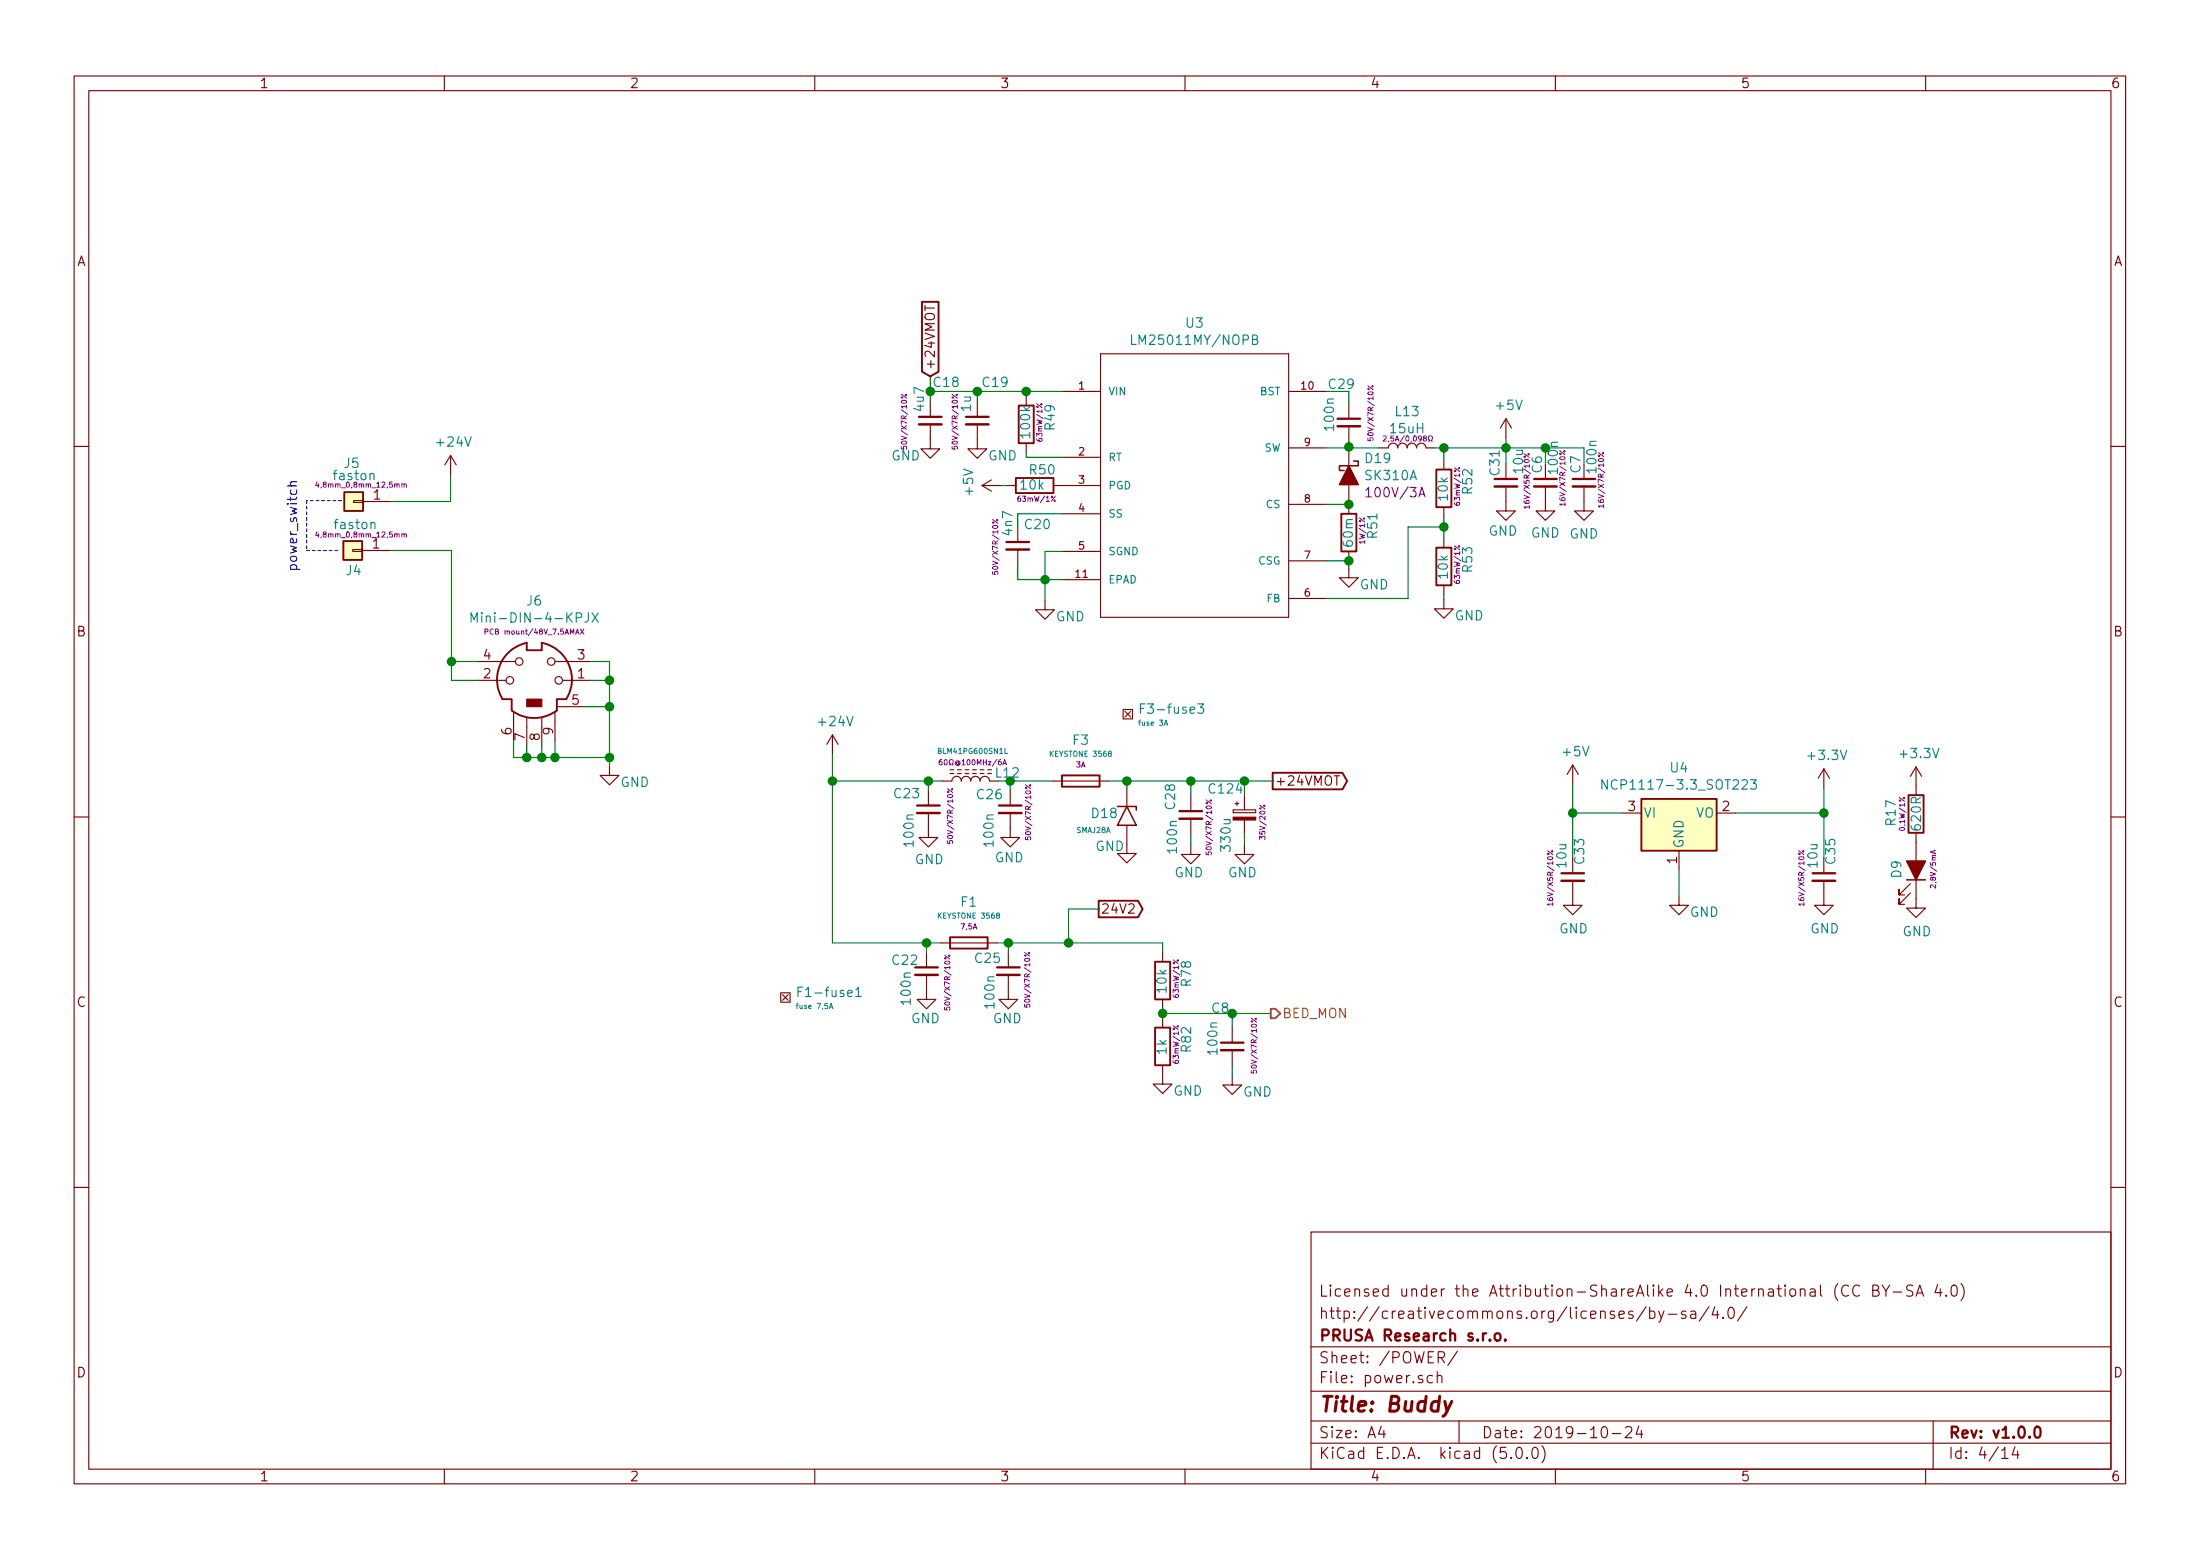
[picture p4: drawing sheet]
<svg xmlns="http://www.w3.org/2000/svg" width="297mm" height="210mm" viewBox="0 0 297 210" stroke-linecap="round" stroke-linejoin="round" font-family="sans-serif">
<g fill="none" stroke="#840000" stroke-width=".15">
<path d="M10 10.3h277v189.9h-277zM12 12.2h273v186.1h-273zM60 10.3v1.9M110 10.3v1.9M160 10.3v1.9M210 10.3v1.9M260 10.3v1.9M124.9 41.2v.7M125.6 57.3v3.3h1.3l-1.3 1.2-1.3-1.2h1.3M125.6 54.2v2.1M132 57.3v3.3h1.2l-1.2 1.2-1.3-1.2h1.3M132 54.2v2.1"/>
<path d="M138.6 53.5v1.2M138.6 59.8v1.3M143.5 52.8h5.1M148.6 47.7h25.4v35.6h-25.4zM174 52.8h5.1M182.1 54.5v2M182.1 57.5v2.1M203.3 56.5v2.5M203.3 56.5l-.7 1.3M203.3 56.5l.8 1.3M10 60.2h2M47.6 74.2h1.3v.2h-1.3z"/>
<path d="M47.8 67.6h1.2v.2h-1.2zM48.9 74.3h3.8M49 67.7h3.8M60.8 61.5l-.7 1.2M60.8 61.5v2.5M60.8 61.5l.8 1.2M132.6 65.5h2.5M132.6 65.5l1.3 .8M133.9 64.8l-1.3 .7M135.9 65.5h1.3M137.4 71.1v2M137.4 74.2v2"/>
<path d="M142.2 65.5h6.4M143.5 78.2h5.1M143.5 61.7h5.1M143.5 69.3h5.1M143.5 74.4h5.1M174 75.7h5.1M174 68.1h5.1M174 60.4h5.1M182.1 76.7v1.3h1.3l-1.3 1.2-1.3-1.2h1.3M182.1 60.3v7.6M182.1 68.1v1.2M182.1 74.4v1.3"/>
<path d="M186.2 60.4h1.3a.63 .63 0 0 1 .6-.6 .63 .63 0 0 1 .6 .6 .63 .63 0 0 1 .7-.6 .63 .63 0 0 1 .6 .6 .63 .63 0 0 1 .6-.6 .63 .63 0 0 1 .7 .6 .63 .63 0 0 1 .6-.6 .63 .63 0 0 1 .6 .6h1.3M194.9 62.1v1.3M194.9 68.4v1.3M194.9 72.6v1.3M194.9 79v1.3M203.3 65.7v3.3h1.3l-1.3 1.2-1.2-1.2h1.2M203.3 62.6v2M208.7 65.7v3.3h1.2l-1.2 1.2-1.3-1.2h1.3M208.7 62.6v2M213.9 65.7v3.3h1.2l-1.2 1.2-1.3-1.2h1.3M213.9 62.6v2M285 60.2h2"/>
<path d="M64.5 91.8h3.8M64.5 89.3h5.1M69.3 96.1v3.8M71.1 96.9v3.8M73.2 96.9v3.8M74.9 89.3h4.9M74.9 96.1v3.8M75.2 95.4h3.8M75.9 91.8h3.9M112.4 99.2l-.8 1.3M112.4 99.2v2.5M112.4 99.2l.8 1.3"/>
<path d="M141.1 81v1.3h1.3l-1.3 1.3-1.3-1.3h1.3M151.6 95.8h1.3v1.2h-1.3zM151.9 96l.8 .8M152.7 96l-.8 .8M174 80.8h5.1M194.9 80.9v1.3h1.3l-1.3 1.2-1.2-1.2h1.2M10 110.3h2M82.3 103.4v1.2h1.3l-1.3 1.3-1.3-1.3h1.3M125.3 109.7v3.3h1.3l-1.3 1.3-1.2-1.3h1.2M125.3 106.7v2M127.3 105.4h1.2a.63 .63 0 0 1 .7-.6 .63 .63 0 0 1 .6 .6 .63 .63 0 0 1 .6-.6 .63 .63 0 0 1 .7 .6 .63 .63 0 0 1 .6-.6 .63 .63 0 0 1 .6 .6 .63 .63 0 0 1 .7-.6 .63 .63 0 0 1 .6 .6h1.3M128.3 104.4h.5"/>
<path d="M128.3 103.9h.5M129.3 104.4h.5M129.3 103.9h.5M130.3 104.4h.5M130.3 103.9h.5M131.3 104.4h.5M131.3 103.9h.5M132.3 104.4h.5M132.3 103.9h.5M133.3 104.4h.6M133.3 103.9h.6M136.4 109.7v3.3h1.3l-1.3 1.3-1.3-1.3h1.3"/>
<path d="M136.4 106.7v2M142.1 105.4h7.6M152.1 111.4v3.8h1.3l-1.3 1.3-1.2-1.3h1.2M152.1 106.3v2.5M160.8 114v1.3h1.3l-1.3 1.3-1.3-1.3h1.3M160.8 107.4v2.1M160.8 110.5v2M166.5 109.3h3v.4h-3zM166.8 108.5h.5M167 108.2v.5M168 114v1.3h1.3l-1.3 1.3-1.2-1.3h1.2M168 107.4v1.9"/>
<path d="M168 110.7v1.8M180.1 104.7h.7M212.3 118.9v3.3h1.3l-1.3 1.2-1.2-1.2h1.2M212.3 103.2l-.7 1.3M212.3 103.2v2.6M212.3 115.8v2.1M212.3 103.2l.8 1.3M219.1 109.7h2.5M226.7 114.8v2.5M231.8 109.7h2.5M246.3 118.9v3.3h1.2l-1.2 1.2-1.3-1.2h1.3M246.3 103.8l-.8 1.2"/>
<path d="M246.3 103.8v2.5M246.3 115.8v2.1M246.3 103.8l.7 1.2M257.9 119.2l-1.5 1.6v-.8v.8h.8M258.7 112.4v10.1h1.3l-1.3 1.3-1.3-1.3h1.3M258.7 103.5v3.8M258.7 103.5l-.8 1.3M258.7 103.5l.8 1.3M285 110.3h2M105.4 134h1.3v1.2h-1.3zM105.7 134.2l.7 .8M106.4 134.2l-.7 .8"/>
<path d="M125.1 131.6v3.3h1.3l-1.3 1.2-1.3-1.2h1.3M125.1 128.5v2.1M127 127.2h7.6M136.1 131.6v3.3h1.3l-1.3 1.2-1.2-1.2h1.2M136.1 128.5v2.1M157 128.5v1.3M157 134.9v1.2M157 137.4v1.3M166.4 138.7v2M226.7 120.9v1.3h1.3l-1.3 1.2-1.3-1.2h1.3M257.9 120.5l-1.5 1.5v-.7v.7h.8M157 143.8v2.5h1.2l-1.2 1.3-1.3-1.3h1.3"/>
<path d="M166.4 145.2v1.2h1.2l-1.2 1.3-1.3-1.3h1.3M166.4 141.7v2.1M10 160.2h2M177 166.3h108v32h-108zM222.2 176.3l-1.2 2M222.7 177a.53 .53 0 0 1 .7 .1v.7a.53 .53 0 0 1-.7 0M222.7 176.4v1.5M224 176.9l.3 1M224.7 176.9l-.5 1.4-.2 .1M225.2 177.4h1.2M227.6 177l-.4-.1-.2 .3a.48 .48 0 0 0 .6 .3l.1 .1-.1 .2-.1 .1-.5-.1M228.3 177l.1-.1 .5 .1 .1 .9"/>
<path d="M229 177.3l-.6 .1a.29 .29 0 0 0-.2 .2 .29 .29 0 0 0 .2 .3l.6-.1M230.7 176.3l-1.3 2M231.5 176.3l-.3 1.1h.9M231.9 176.9v1M232.7 177.8v.1l-.1-.1h.1v.1M233.5 176.6a.35 .35 0 0 1 .3-.2 .35 .35 0 0 1 .3 .3 .77 .77 0 0 1-.4 1.2 .9 .9 0 0 1-.2-1.3zM235.9 176.3l-1.3 2M248.1 173.2a1.79 1.79 0 0 0 0 2.3M249.6 173.6a.6 .6 0 0 0-.8 0 .6 .6 0 0 0-.2 .7 .58 .58 0 0 0 .3 .6 .58 .58 0 0 0 .7-.1M251.1 173.6a.6 .6 0 0 0-.8 0 .6 .6 0 0 0-.2 .7 .58 .58 0 0 0 .3 .6 .58 .58 0 0 0 .7-.1M252.9 174.1h.5a.36 .36 0 0 0 .3-.3 .36 .36 0 0 0-.3-.4h-.5v1.5h.5a.4 .4 0 0 0 .3-.4 .4 .4 0 0 0-.3-.4M254.1 173.4l.5 .8 .5-.8"/>
<path d="M254.6 174.2v.7M255.6 174.4h1.2M258.3 173.5l-.2-.1-.5 .1a.36 .36 0 0 0-.2 .4 .36 .36 0 0 0 .3 .2 .53 .53 0 0 1 .6 .4 .33 .33 0 0 1-.3 .4l-.6-.1M258.7 174.9l.5-1.5 .5 1.5M258.9 174.5h.7M261.6 173.3l-.3 1.1h.9M262 173.9v1M262.8 174.8v.1l-.1-.1h.1v.1M263.6 173.6a.37 .37 0 0 1 .3-.2 .37 .37 0 0 1 .3 .3l.1 .3a.72 .72 0 0 1-.4 .9l-.3-.1a1.2 1.2 0 0 1 0-1.2zM264.8 173.2a1.71 1.71 0 0 1 0 2.3M285 160.2h2M60 198.3v1.9"/>
<path d="M110 198.3v1.9M160 198.3v1.9M177 194.8h108M177 191.8h108M177 187.8h108M177 181.8h108M186.5 192.5l-.4 1h1M186.8 193v1M193.4 185.7a.48 .48 0 0 0-.7 .2v.4a.48 .48 0 0 0 .7 .2M194.1 185.7a.38 .38 0 0 1 .6 .1v.8M194.1 185.1v1.5M194.2 183.2h.6a.41 .41 0 0 0 .3-.4 .41 .41 0 0 0-.3-.4h-.6v1.5"/>
<path d="M194.6 183.2l.4 .7M196.8 182.3l-1.3 2M197 191.8v3M204 196.7h.1l-.1 .1v-.1v.1M204.8 195.5a.35 .35 0 0 1 .4-.2 .35 .35 0 0 1 .3 .3 .78 .78 0 0 1-.4 1.2 .87 .87 0 0 1-.3-1.3zM206.2 196.7v.1l-.1-.1h.1v.1M207 195.4a.37 .37 0 0 1 .6 .2l.1 .3a.72 .72 0 0 1-.4 .9l-.3-.1a1.26 1.26 0 0 1 0-1.3zM208.2 195.1a1.71 1.71 0 0 1 0 2.3M210 198.3v1.9M216.3 192.7a.35 .35 0 0 1 .4-.2 .35 .35 0 0 1 .3 .3 .78 .78 0 0 1-.4 1.2 .87 .87 0 0 1-.3-1.3zM217.7 193.5h1.1M219.5 192.7l.2-.2h.3a.41 .41 0 0 1 .3 .7l-.9 .8h.9"/>
<path d="M221.3 192.5l-.4 1h.9M221.6 193v1M260 198.3v1.9M261 191.8v6.5M270.3 195.8l.3-.3 .1-.2v1.5M270.3 196.8h.8M272.1 195.2l-.4 1.1h.9M272.4 195.8v1"/>
<circle cx="68.8" cy="91.8" r=".51"/>
<circle cx="70.1" cy="89.3" r=".51"/>
<circle cx="74.4" cy="89.3" r=".51"/>
<circle cx="75.4" cy="91.8" r=".51"/>
</g>
<g fill="none" stroke="#840000" stroke-width=".3">
<path d="M124.1 56.3h3M130.4 56.3h3.1M180.6 56.5h3M135.9 73.1h3M201.8 64.6h3.1M207.1 64.6h3.1M212.3 64.6h3.1M123.8 108.7h3.1M134.9 108.7h3M159.3 109.5h3M210.8 117.9h3.1M244.7 117.9h3.1"/>
<path d="M123.6 130.6h3M134.6 130.6h3.1M164.8 140.7h3.1M201.9 180.1a.41 .41 0 0 1 .7 .1v.4a.41 .41 0 0 1-.4 .3 .41 .41 0 0 1-.4-.3zM203.2 180.8h.1l-.1 .1v-.1v.1M274.9 192.6a.37 .37 0 0 1 .6 .2v.3a.72 .72 0 0 1-.3 .9l-.3-.1a1.14 1.14 0 0 1 0-1.3z"/>
</g>
<path d="M196 189.1l-.9 1.8-.3 .2" fill="none" stroke="#840000" stroke-width=".41"/>
<g fill="none" stroke="#008484" stroke-width=".15">
<path d="M152.8 45.2v1.3h.6M169.1 45.8h.5l.2-.2-.1-.3-.2-.1h-.4v1.3h.5l.2-.2v-.3l-.1-.1-.2-.1M63.6 84v-1.3l.4 .9 .4-.9v1.3M79.5 82.7v.9a.42 .42 0 0 1-.5 .4M79.9 82.7l.9 1.3M80.8 82.7l-.9 1.3M154 95.6h.4M154.6 95h-.6v1.3M161.7 95h.8l-.4 .5 .3 .1 .1 .4-.2 .3h-.4l-.2-.2M217 105.2v1.3l-.7-1.3v1.3M236.3 105.2h.8l-.4 .5a.33 .33 0 0 1 .4 .3l-.1 .4-.4 .1-.3-.1M107.7 133.8h.5"/>
<path d="M108.4 133.2h-.7v1.3M115.5 133.6l.4-.4v1.3M115.5 134.5h.8"/>
</g>
<g fill="none" stroke="#840000" stroke-width=".25">
<path d="M124.5 40.7h2.2v9.5l-1.1 .6-1.1-.6zM137.5 54.7h2.1v5.1h-2.1zM46.4 73h2.5v2.6h-2.5zM46.5 66.4h2.5v2.6h-2.5zM137.2 64.5h5v2h-5zM181.1 69.3h2v5.1h-2zM193.9 63.4h2.1v5h-2.1zM193.9 73.9h2.1v5.1h-2.1zM67.8 94.4h1.3v1.5a5.1 5.1 0 0 0 6.1 0v-1.5h1.3a5 5 0 0 0-3.3-7.6v1h-2.1v-1.1a5.1 5.1 0 0 0-3.3 7.7M143.4 104.6h5.1v1.6h-5.1zM171.8 104.3h9.5l.6 1.1-.6 1.1h-9.5zM221.6 107.8h10.2v7h-10.2z"/>
<path d="M257.7 107.3h2v5.1h-2zM128.3 126.5h5v1.5h-5zM148.3 121.6h5.3l.7 1.1-.7 1.1h-5.3zM156 129.8h2v5.1h-2zM156 138.7h2v5.1h-2z"/>
</g>
<g fill="none" stroke="#008400" stroke-width=".15">
<path d="M132 52.8v1.4M138.6 52.8v.7M143.5 52.8h-17.9v1.4M179.1 52.8h3v1.7M182.1 59.6v.8M203.3 59v3.6M52.7 74.3h8.3v17.5h3.5M60.8 64v3.7h-8M135.1 65.5h.8M137.4 76.2v2h6.1M138.6 61.1v.6h4.9M143.5 69.3h-6.1v1.8"/>
<path d="M143.5 74.4h-2.4v6.6M179.1 75.7h3v1M179.1 60.4h7.1M182.1 67.9v.2h-3M193.8 60.4h20.1M194.9 60.4v1.7M194.9 69.7v2.9M194.9 71.1h-4.8v9.7h-11M61 89.3h3.5M69.3 99.9v2.3h13M74.9 99.9v2.3M79 95.4h3.3"/>
<path d="M79.8 91.8h2.5M79.8 89.3h2.5v14.1M194.9 80.3v.6M71.1 100.7v1.5M73.2 100.7v1.5M112.4 105.4h14.9M112.4 101.7v25.5h14.6M125.3 105.4v1.3M142.1 105.4h-5.7v1.3M149.7 105.4h22.1M152.1 105.4v.9M160.8 105.4v2"/>
<path d="M160.8 112.5v1.5M168 112.5v1.5M212.3 109.7h6.8M212.3 105.8v10M226.7 117.3v3.6M234.3 109.7h12M246.3 106.3v9.5M125.1 127.2v1.3M134.6 127.2h22.4v1.3M136.1 127.2v1.3M148.3 122.7h-4v4.5M157 136.1v1.3"/>
<path d="M157 136.8h14.6M166.4 136.8v1.9M166.4 143.8v1.4"/>
</g>
<g fill="#008400" stroke="#008400" stroke-width=".25">
<circle cx="138.6" cy="52.8" r=".51"/>
<circle cx="125.6" cy="52.8" r=".51"/>
<circle cx="132" cy="52.8" r=".51"/>
<circle cx="141.1" cy="78.2" r=".51"/>
<circle cx="182.1" cy="60.3" r=".51"/>
<circle cx="182.1" cy="68.1" r=".51"/>
<circle cx="182.1" cy="75.7" r=".51"/>
<circle cx="194.9" cy="60.4" r=".51"/>
<circle cx="203.3" cy="60.4" r=".51"/>
<circle cx="194.9" cy="71.1" r=".51"/>
<circle cx="208.7" cy="60.4" r=".51"/>
<circle cx="125.3" cy="105.4" r=".51"/>
<circle cx="136.4" cy="105.4" r=".51"/>
<circle cx="152.1" cy="105.4" r=".51"/>
<circle cx="160.8" cy="105.4" r=".51"/>
<circle cx="136.1" cy="127.2" r=".51"/>
<circle cx="125.1" cy="127.2" r=".51"/>
<circle cx="144.3" cy="127.2" r=".51"/>
<circle cx="246.3" cy="109.7" r=".51"/>
<circle cx="212.3" cy="109.7" r=".51"/>
<circle cx="82.3" cy="95.4" r=".51"/>
<circle cx="82.3" cy="91.8" r=".51"/>
<circle cx="82.3" cy="102.2" r=".51"/>
<circle cx="71.1" cy="102.2" r=".51"/>
<circle cx="73.2" cy="102.2" r=".51"/>
<circle cx="74.9" cy="102.2" r=".51"/>
<circle cx="61" cy="89.3" r=".51"/>
<circle cx="112.4" cy="105.4" r=".51"/>
<circle cx="157" cy="136.8" r=".51"/>
<circle cx="166.4" cy="136.8" r=".51"/>
<circle cx="168" cy="105.4" r=".51"/>
</g>
<g fill="none" stroke="#840000" stroke-width=".33">
<path d="M124.1 57.3h3M130.4 57.3h3.1M180.6 57.5h3M135.9 74.2h3M201.8 65.7h3.1M207.1 65.7h3.1M212.3 65.7h3.1M123.8 109.7h3.1M134.9 109.7h3M159.3 110.5h3M210.8 118.9h3.1M244.7 118.9h3.1"/>
<path d="M123.6 131.6h3M134.6 131.6h3.1M164.8 141.7h3.1"/>
</g>
<g fill="none" stroke="#840084" stroke-width=".14">
<path d="M121.7 53.2l.7 .5M122.3 53.2l.1 .1-.1 .1-.1-.1zM128.5 53.2l.8 .5M129.1 53.2l.2 .1-.1 .1-.1-.1zM184.7 59.1v.3l.3 .1v-.4h.3v.4M184.7 52.1l.7 .5M185.2 52.1l.2 .1-.1 .1-.1-.1zM186.8 58.9l.2-.1 .2 .2-.5 .5h.5M192.9 59.5h.1v-.1a.3 .3 0 0 1-.1-.4 .3 .3 0 0 1 .3-.2l.2 .2-.2 .5h.2M42.8 71.7l-.2 .6h.5M42.8 65l-.2 .5h.5M54.3 72.1h.2l.1 .4"/>
<path d="M54.3 65.3h.2l.1 .5M54.3 65.3v.5M54.3 72v.5M54.6 72.1l.1-.1 .1 .1 .1 .4M54.6 65.4l.1-.1h.1l.1 .5M121.7 60.2v.4h.3v-.3l.4-.1v.4M128.5 60.2v.4h.4v-.3l.3-.1v.4M134 77.1v.4h.4l-.1-.3 .4-.1v.4M134 70.1l.7 .5M134.6 70.1l.1 .1-.1 .1-.1-.1zM205.8 61.2l.7 .5M206.3 61.2l.2 .1-.1 .1-.1-.1z"/>
<path d="M206.5 68.4h-.7l.2 .2M206.5 68.2v.4M210.6 60.8l.7 .6M211.2 60.9h.1l-.1 .1-.1-.1zM211.3 68h-.7l.2 .2M211.3 67.8v.4M215.8 61.1l.7 .5M216.4 61.1l.1 .1-.1 .1-.1-.1zM216.5 68.3h-.7l.2 .2M216.5 68.1v.4M65.5 85.3l.3-.1 .1-.2-.4-.1v.7M77.7 85.6l.3-.7 .2 .7"/>
<path d="M78.4 84.9l.4 .7M78.8 84.9l-.4 .7M127.2 102.5l-.3 .1-.1 .5 .1 .1h.3v-.4h-.3l-.1 .1M127.9 113.5v.3h.4l-.1-.3h.4v.3M127.9 106.4l.7 .6M128.5 106.4l.1 .1-.1 .1-.1-.1zM135.4 103.2l.2-.7 .3 .7M135.5 103h.3M138.5 112.9v.4h.3v-.3l.3-.1v.4M138.5 105.9l.7 .5M139 105.9l.2 .1-.1 .1-.1-.1zM162.8 115v.3l.4 .1-.1-.4h.4v.4"/>
<path d="M162.8 107.9l.8 .6M163.4 108h.2l-.2 .1-.1-.1zM170.1 113.3v-.5l.3 .3 .1-.3 .2 .1v.4M208.9 114.8l.8 .5M209.5 114.8l.2 .1-.2 .1-.1-.1zM242.8 114.8l.8 .5M243.4 114.8l.2 .1-.1 .1-.1-.1zM261.1 114.8v.3M261.3 114.7l-.7 .3 .7 .2M127.5 135.9v.4h.4l-.1-.3 .4-.1v.4M127.5 128.9l.7 .5M128.1 128.9l.1 .1-.1 .1-.1-.1z"/>
<path d="M138.3 135.6v.3h.4l-.1-.3h.4v.3M138.3 128.5l.7 .6M138.9 128.5l.1 .1-.1 .1-.1-.1zM168.9 137.4l.7 .5M169.5 137.4l.1 .1-.1 .1-.1-.1zM209.7 122h-.8l.2 .2M209.7 121.8v.4M243.6 122h-.8l.3 .2M243.6 121.8v.4M168.9 144.4v.4h.4l-.1-.3 .4-.1v.4"/>
</g>
<g fill="#840000" stroke="#840000" stroke-width=".2">
<path d="M182.1 62.9l1.3 2.5h-2.6z"/>
<path d="M257.4 116.2h2.6l-1.3 2.5z"/>
</g>
<path d="M182.8 62.2h.6v.7h-2.6v.6h.7M150.9 108.8h2.5v.5M152.1 108.8l1.3 2.6h-2.5zM257.4 118.7h2.6" fill="none" stroke="#840000" stroke-width=".2"/>
<path d="M184.4 66.1l.4-.3v1.3M184.4 67.1h.7M191.6 67.1l.4-1.3 .4 1.3" fill="none" stroke="#840084" stroke-width=".15"/>
<path d="M157.2 97.9l.2-.7 .3 .7M135.7 101v.7h.3M112 136.1l.2-.7 .2 .7M112 135.9h.4" fill="none" stroke="#008484" stroke-width=".14"/>
<g fill="#ffffc2" stroke="#ffffc2" stroke-width=".14">
<path d="M46.4 73h2.5v2.6h-2.5z"/>
<path d="M46.5 66.4h2.5v2.6h-2.5z"/>
<path d="M221.6 107.8h10.2v7h-10.2z"/>
</g>
<path d="M38.8 65.6h1.3M40.1 65l-.8 .1-.1 .3 .1 .2" fill="none" stroke="#0000c2" stroke-width=".15"/>
<path d="M41.4 67.6v6.7M41.4 74.3h4.6M46.1 67.6h-4.7" fill="none" stroke="#0000c2" stroke-width=".15" stroke-dasharray=".4 .4"/>
<g fill="#840000" stroke="#840000" stroke-width=".15">
<path d="M71.1 94.4h2.1v1h-2.1z"/>
<path d="M166.5 110.3h3v.4h-3z"/>
</g>
<path d="M171.6 136.1h.6l.6 .7-.6 .6h-.6z" fill="none" stroke="#848400" stroke-width=".25"/>
<text font-size="2.8" fill="#840000" x="178" y="190.5">Title: Buddy</text>
<g font-size="2.1" fill="#840000">
<text x="178" y="178">http://creativecommons.org/licenses/by-sa/4.0/</text>
<text x="178" y="175">Licensed under the Attribution-ShareAlike 4.0 International (CC BY-SA 4.0)</text>
<text x="178" y="184">Sheet: /POWER/</text>
<text x="178" y="181">PRUSA Research s.r.o.</text>
<text x="178" y="186.7">File: power.sch</text>
<text x="178" y="196.9">KiCad E.D.A. kicad (5.0.0)</text>
<text x="178" y="194.1">Size: A4</text>
<text x="200" y="194.1">Date: 2019-10-24</text>
<text x="263" y="194.1">Rev: v1.0.0</text>
<text x="263" y="196.9">Id: 4/14</text>
</g>
<g font-size="1.8" fill="#840000">
<text x="35" y="11.9">1</text>
<text x="85" y="11.9">2</text>
<text x="135" y="11.9">3</text>
<text x="185" y="11.9">4</text>
<text x="235" y="11.9">5</text>
<text x="285" y="11.9">6</text>
<text x="10.4" y="35.9">A</text>
<text x="285.4" y="35.9">A</text>
<text x="126.2" y="50" transform="rotate(-90 126.2 50)">+24VMOT</text>
<text x="10.4" y="85.9">B</text>
<text x="65.3" y="89">4</text>
<text x="78" y="89">3</text>
<text x="285.4" y="85.9">B</text>
<text x="65.3" y="91.6">2</text>
<text x="77.2" y="95.1">5</text>
<text x="78" y="91.6">1</text>
<text x="69.1" y="99.2" transform="rotate(-90 69.1 99.2)">6</text>
<text x="70.9" y="99.9" transform="rotate(-90 70.9 99.9)">7</text>
<text x="72.9" y="99.9" transform="rotate(-90 72.9 99.9)">8</text>
<text x="74.7" y="99.2" transform="rotate(-90 74.7 99.2)">9</text>
<text x="172.1" y="106">+24VMOT</text>
<text x="219.9" y="109.5">3</text>
<text x="232.6" y="109.5">2</text>
<text x="226.4" y="116.6" transform="rotate(-90 226.4 116.6)">1</text>
<text x="148.6" y="123.3">24V2</text>
<text x="10.4" y="135.9">C</text>
<text x="285.4" y="135.9">C</text>
<text x="10.4" y="185.9">D</text>
<text x="285.4" y="185.9">D</text>
<text x="35" y="199.9">1</text>
<text x="85" y="199.9">2</text>
<text x="135" y="199.9">3</text>
<text x="185" y="199.9">4</text>
<text x="235" y="199.9">5</text>
<text x="285" y="199.9">6</text>
</g>
<g font-size="1.8" fill="#008484">
<text x="153.4" y="46.6">LM25011MY/NOPB</text>
<text x="160.2" y="44.2">U3</text>
<text x="132.7" y="52.2">C19</text>
<text x="179.5" y="52.5">C29</text>
<text x="124.8" y="55.4" transform="rotate(-90 124.8 55.4)">4u7</text>
<text x="139.1" y="59" transform="rotate(-90 139.1 59)">100k</text>
<text x="142.4" y="58" transform="rotate(-90 142.4 58)">R49</text>
<text x="180.1" y="58" transform="rotate(-90 180.1 58)">100n</text>
<text x="187.8" y="58.5">15uH</text>
<text x="188.5" y="56.2">L13</text>
<text x="202.1" y="55.3">+5V</text>
<text x="45.2" y="64.8">faston</text>
<text x="46.5" y="63.2">J5</text>
<text x="59.1" y="60.3">+24V</text>
<text x="120.3" y="62.1">GND</text>
<text x="133.4" y="62.1">GND</text>
<text x="139.1" y="64.1">R50</text>
<text x="184.4" y="62.5">D19</text>
<text x="184.5" y="64.8">SK310A</text>
<text x="202.5" y="64.1" transform="rotate(-90 202.5 64.1)">C31</text>
<text x="208.2" y="63.8" transform="rotate(-90 208.2 63.8)">C6</text>
<text x="210.4" y="63.8" transform="rotate(-90 210.4 63.8)">100n</text>
<text x="213.4" y="63.8" transform="rotate(-90 213.4 63.8)">C7</text>
<text x="215.6" y="63.7" transform="rotate(-90 215.6 63.7)">100n</text>
<text x="45.3" y="71.4">faston</text>
<text x="131.4" y="66.7" transform="rotate(-90 131.4 66.7)">+5V</text>
<text x="137.9" y="66.1">10k</text>
<text x="138.5" y="71.4">C20</text>
<text x="195.5" y="67.5" transform="rotate(-90 195.5 67.5)">10k</text>
<text x="198.8" y="66.6" transform="rotate(-90 198.8 66.6)">R52</text>
<text x="46.8" y="77.6">J4</text>
<text x="136.7" y="72.2" transform="rotate(-90 136.7 72.2)">4n7</text>
<text x="182.7" y="73.7" transform="rotate(-90 182.7 73.7)">60m</text>
<text x="186" y="72.6" transform="rotate(-90 186 72.6)">R51</text>
<text x="198.8" y="77.2" transform="rotate(-90 198.8 77.2)">R53</text>
<text x="201" y="72.3">GND</text>
<text x="206.7" y="72.6">GND</text>
<text x="211.9" y="72.7">GND</text>
<text x="71.2" y="81.7">J6</text>
<text x="142.6" y="83.9">GND</text>
<text x="183.6" y="79.5">GND</text>
<text x="195.5" y="78" transform="rotate(-90 195.5 78)">10k</text>
<text x="196.4" y="83.7">GND</text>
<text x="65.2" y="84">Mini-DIN-4-KPJX</text>
<text x="110.7" y="98">+24V</text>
<text x="144.9" y="100.5">F3</text>
<text x="154.6" y="96.3">F3-fuse3</text>
<text x="83.8" y="106.2">GND</text>
<text x="120.8" y="107.7">C23</text>
<text x="132" y="107.9">C26</text>
<text x="134.5" y="104.9">L12</text>
<text x="211.1" y="102.1">+5V</text>
<text x="217.6" y="106.6">NCP1117-3.3_SOT223</text>
<text x="225.6" y="104.3">U4</text>
<text x="244.3" y="102.6">+3.3V</text>
<text x="256.7" y="102.3">+3.3V</text>
<text x="147.5" y="110.4">D18</text>
<text x="158.7" y="109.2" transform="rotate(-90 158.7 109.2)">C28</text>
<text x="221.9" y="110.4">VI</text>
<text x="229" y="110.4">VO</text>
<text x="256" y="111.3" transform="rotate(-90 256 111.3)">R17</text>
<text x="259.4" y="111.9" transform="rotate(-90 259.4 111.9)">620R</text>
<text x="123.4" y="114.1" transform="rotate(-90 123.4 114.1)">100n</text>
<text x="123.5" y="116.6">GND</text>
<text x="134.2" y="114.1" transform="rotate(-90 134.2 114.1)">100n</text>
<text x="134.3" y="116.4">GND</text>
<text x="147.9" y="114.9">GND</text>
<text x="158.6" y="118.4">GND</text>
<text x="158.9" y="115" transform="rotate(-90 158.9 115)">100n</text>
<text x="165.8" y="118.4">GND</text>
<text x="166.2" y="114.7" transform="rotate(-90 166.2 114.7)">330u</text>
<text x="213.9" y="116.5" transform="rotate(-90 213.9 116.5)">C33</text>
<text x="227.3" y="114.5" transform="rotate(-90 227.3 114.5)">GND</text>
<text x="247.8" y="116.5" transform="rotate(-90 247.8 116.5)">C35</text>
<text x="256.7" y="118.5" transform="rotate(-90 256.7 118.5)">D9</text>
<text x="129.8" y="122.4">F1</text>
<text x="210.5" y="126">GND</text>
<text x="228.2" y="123.7">GND</text>
<text x="244.4" y="126">GND</text>
<text x="120.5" y="130.2">C22</text>
<text x="131.7" y="130">C25</text>
<text x="256.9" y="126.4">GND</text>
<text x="108.4" y="134.6">F1-fuse1</text>
<text x="123" y="135.4" transform="rotate(-90 123 135.4)">100n</text>
<text x="134.3" y="135.9" transform="rotate(-90 134.3 135.9)">100n</text>
<text x="157.5" y="133.9" transform="rotate(-90 157.5 133.9)">10k</text>
<text x="160.8" y="133" transform="rotate(-90 160.8 133)">R78</text>
<text x="163.7" y="136.7">C8</text>
<text x="123" y="138.1">GND</text>
<text x="134.1" y="138.1">GND</text>
<text x="157.5" y="142.3" transform="rotate(-90 157.5 142.3)">1k</text>
<text x="160.8" y="141.9" transform="rotate(-90 160.8 141.9)">R82</text>
<text x="164.4" y="142.2" transform="rotate(-90 164.4 142.2)">100n</text>
<text x="158.4" y="147.9">GND</text>
<text x="167.8" y="148">GND</text>
</g>
<g font-size="1.8" fill="#008400">
<text x="126.1" y="52.2">C18</text>
<text x="163.3" y="107.1">C124</text>
</g>
<g font-size="1.8" fill="#840084">
<text x="131.1" y="55.5" transform="rotate(-90 131.1 55.5)">1u</text>
<text x="205.7" y="63.8" transform="rotate(-90 205.7 63.8)">10u</text>
<text x="50.4" y="67.4">1</text>
<text x="184.9" y="67.1">100V/3A</text>
<text x="50.3" y="74">1</text>
<text x="211.5" y="117" transform="rotate(-90 211.5 117)">10u</text>
<text x="245.4" y="117" transform="rotate(-90 245.4 117)">10u</text>
</g>
<text font-size="1.8" fill="#0000c2" x="40.1" y="77.2" transform="rotate(-90 40.1 77.2)">power_switch</text>
<text font-size="1.8" fill="#848400" x="173.1" y="137.4">BED_MON</text>
<g font-size="1.4" fill="#840000">
<text x="145.7" y="52.6">1</text>
<text x="175.7" y="52.6">10</text>
<text x="145.7" y="61.5">2</text>
<text x="145.7" y="65.3">3</text>
<text x="176.1" y="60.2">9</text>
<text x="145.7" y="69.1">4</text>
<text x="176.1" y="67.8">8</text>
<text x="145.3" y="78">11</text>
<text x="145.7" y="74.2">5</text>
<text x="176.1" y="75.4">7</text>
<text x="176.1" y="80.5">6</text>
</g>
<g font-size="1.4" fill="#008484">
<text x="149.6" y="53.3">VIN</text>
<text x="170.2" y="53.3">BST</text>
<text x="149.6" y="62.2">RT</text>
<text x="170.7" y="61">SW</text>
<text x="149.6" y="66">PGD</text>
<text x="149.6" y="69.8">SS</text>
<text x="171" y="68.6">CS</text>
<text x="149.6" y="74.9">SGND</text>
<text x="169.9" y="76.2">CSG</text>
<text x="149.6" y="78.7">EPAD</text>
<text x="171.1" y="81.3">FB</text>
</g>
<g font-size="1" fill="#840084">
<text x="140.7" y="59.3" transform="rotate(-90 140.7 59.3)">63mW/1%</text>
<text x="185.4" y="58.9" transform="rotate(-90 185.4 58.9)">50V/X7R/10%</text>
<text x="187.7" y="59.6">2,5A/0,098</text>
<text x="43.2" y="65.8">4,8mm_0,8mm_12,5mm</text>
<text x="122.5" y="60" transform="rotate(-90 122.5 60)">50V/X7R/10%</text>
<text x="129.3" y="60" transform="rotate(-90 129.3 60)">50V/X7R/10%</text>
<text x="137.6" y="67.7">63mW/1%</text>
<text x="197.1" y="68" transform="rotate(-90 197.1 68)">63mW/1%</text>
<text x="206.5" y="68" transform="rotate(-90 206.5 68)">16V/X5R/10%</text>
<text x="211.4" y="67.6" transform="rotate(-90 211.4 67.6)">16V/X7R/10%</text>
<text x="216.6" y="67.9" transform="rotate(-90 216.6 67.9)">16V/X7R/10%</text>
<text x="43.2" y="72.5">4,8mm_0,8mm_12,5mm</text>
<text x="134.8" y="76.9" transform="rotate(-90 134.8 76.9)">50V/X7R/10%</text>
<text x="184.3" y="73.2" transform="rotate(-90 184.3 73.2)">1W/1%</text>
<text x="197.1" y="78.5" transform="rotate(-90 197.1 78.5)">63mW/1%</text>
<text x="66" y="85.6">PCB mount/48V_7.5AMAX</text>
<text x="127.7" y="103.3">60@100MHz/6A</text>
<text x="145.3" y="103.6">3A</text>
<text x="128.7" y="113.2" transform="rotate(-90 128.7 113.2)">50V/X7R/10%</text>
<text x="139.2" y="112.7" transform="rotate(-90 139.2 112.7)">50V/X7R/10%</text>
<text x="170.8" y="113" transform="rotate(-90 170.8 113)">35V/20%</text>
<text x="257.2" y="111.9" transform="rotate(-90 257.2 111.9)">0,1W/1%</text>
<text x="163.6" y="114.8" transform="rotate(-90 163.6 114.8)">50V/X7R/10%</text>
<text x="261.4" y="119.6" transform="rotate(-90 261.4 119.6)">2,8V/5mA</text>
<text x="129.8" y="125.4">7,5A</text>
<text x="209.7" y="121.6" transform="rotate(-90 209.7 121.6)">16V/X5R/10%</text>
<text x="243.6" y="121.6" transform="rotate(-90 243.6 121.6)">16V/X5R/10%</text>
<text x="128.3" y="135.7" transform="rotate(-90 128.3 135.7)">50V/X7R/10%</text>
<text x="139.1" y="135.3" transform="rotate(-90 139.1 135.3)">50V/X7R/10%</text>
<text x="159.2" y="134.4" transform="rotate(-90 159.2 134.4)">63mW/1%</text>
<text x="159.2" y="143.3" transform="rotate(-90 159.2 143.3)">63mW/1%</text>
<text x="169.7" y="144.2" transform="rotate(-90 169.7 144.2)">50V/X7R/10%</text>
</g>
<g font-size="1" fill="#008484">
<text x="126.9" y="101.7">BLM41PG600SN1L</text>
<text x="153.9" y="97.9">fuse 3A</text>
<text x="142" y="102.1">KEYSTONE 3568</text>
<text x="145.4" y="112.4">SMAJ28A</text>
<text x="126.8" y="124">KEYSTONE 3568</text>
<text x="107.8" y="136.2">fuse 7,5A</text>
</g>
</svg>
